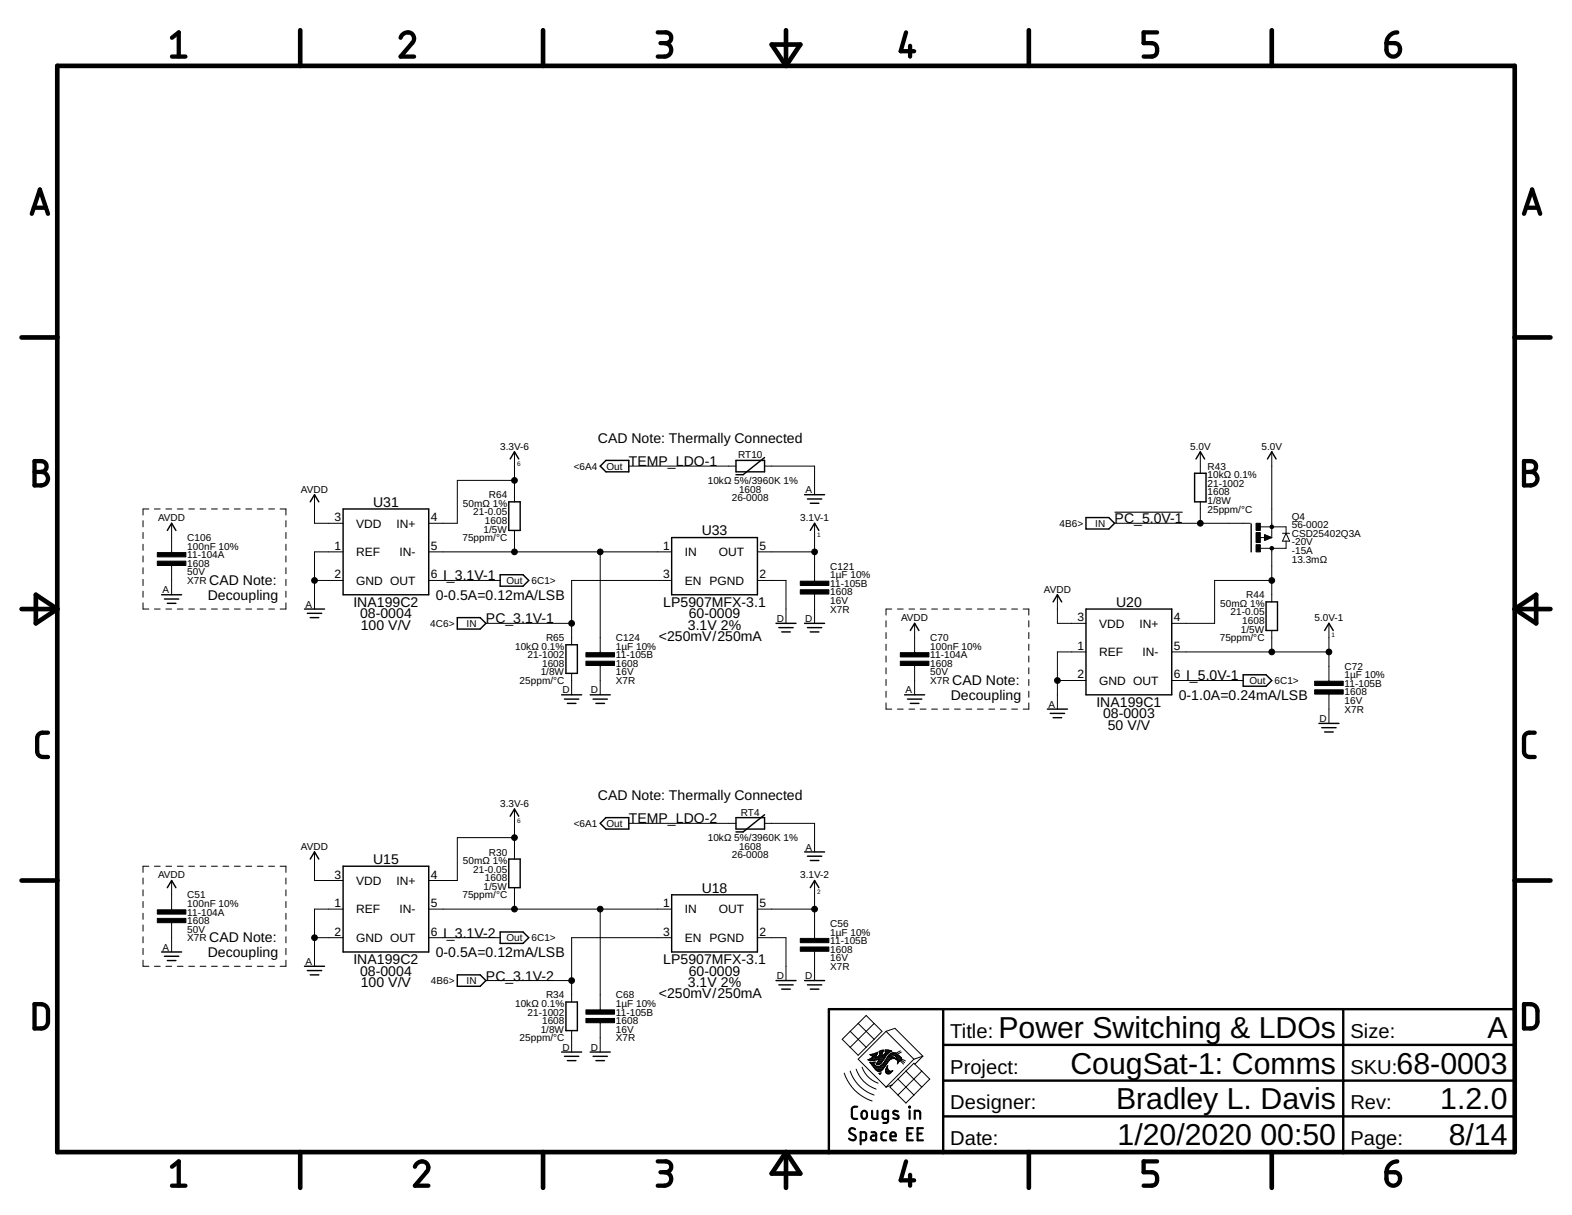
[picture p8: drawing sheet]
<svg xmlns="http://www.w3.org/2000/svg" width="279mm" height="216mm" viewBox="0 0 279 216" stroke-linecap="round" stroke-linejoin="round" font-family="sans-serif">
<g fill="none" stroke="#000" stroke-width=".18">
<path d="M25.4 92.5v1.1M25.4 94.6v1.1M25.4 96.7v1.1M25.4 98.8v1.1M26.5 90.4h-1.1v1.1M27.5 90.4h1M29.5 90.4h1M30.5 93v5.2M31.5 90.4h1M33.5 90.4h1.1M35.6 90.4h1M37.6 90.4h1"/>
<path d="M39.6 90.4h1.1M41.7 90.4h1M43.7 90.4h1M45.7 90.4h1.1M47.8 90.4h1M49.8 90.4h1v1.1M50.8 92.5v1.1M50.8 94.6v1.1M50.8 96.7v1.1M50.8 98.8v1.1M55.9 87.9v5.1h5.1M61 98.1h-5.1v10.1"/>
<path d="M76.2 98.1h43.2M91.4 80.3v8.9M91.4 94.3v3.8M91.4 85.4h-10.1v7.6h-5.1M106.7 98.1v17.9M111.8 82.8h19M134.6 98.1h10.2M135.9 82.8h8.9v5.1M144.8 93v10.3M198.1 93h24.1M213.3 80.3v3.8M213.3 89.2v3.8"/>
<path d="M223.6 95.5h2.4M224 93.6h4.6v1.2M224.8 95l1.2 .5-1.2 .5zM224.8 95.9h.2M224.8 95.8h.5M224.8 95.7h.8M224.8 95.6h1.2M224.8 95.4h1M224.8 95.3h.7M224.8 95.2h.4M224.8 95.1h.1M226 80.3v13.3"/>
<path d="M226 93.7v1.8M226 97.4v9.6M227.9 94.8h1.3M228.6 96.2v1.2h-4.6M228.6 94.8l.6 1.4h-1.3zM25.4 107.1v1.1h1.1M25.4 100.9v1.1M25.4 103v1.1M25.4 105.1v1M27.5 108.2h1M29.5 108.2h1M30.5 100.5v5.2"/>
<path d="M31.5 108.2h1M33.5 108.2h1.1M35.6 108.2h1M37.6 108.2h1M39.6 108.2h1.1M41.7 108.2h1M43.7 108.2h1M45.7 108.2h1.1M47.8 108.2h1M50.8 107.1v1.1h-1M50.8 100.9v1.1M50.8 103v1.1"/>
<path d="M50.8 105.1v1M55.9 103.1h5.1M76.2 103.1h12.7M86.4 110.8h15.2M101.6 119.7v3.8M106.7 118.3v5.2M119.4 103.1h-17.8v11.5M134.6 103.1h5.1v7.7M144.8 105.6v5.2M157.5 110.3v1.1M157.5 112.4v1.1M157.5 114.5v1.1"/>
<path d="M157.5 116.6v1M157.5 118.7v1M158.5 108.2h-1v1.1M159.5 108.2h1M161.5 108.2h1.1M162.6 110.8v5.2M162.6 118.3v5.2M163.6 108.2h1M165.6 108.2h1M167.6 108.2h1.1M169.7 108.2h1M171.7 108.2h1"/>
<path d="M173.7 108.2h1.1M175.7 108.2h1.1M177.8 108.2h1M179.8 108.2h1M181.8 108.2h1.1v1.1M182.9 110.3v1.1M182.9 112.4v1.1M182.9 114.5v1.1M182.9 116.6v1M182.9 118.7v1M187.9 105.7v5.1h5.1M193 115.8h-5.1v10.2"/>
<path d="M208.3 115.8h27.9M226 103.1h-10.1v7.7h-7.6M226 112v3.8M236.2 110.8v10.3M157.5 124.9v1.1h1M157.5 120.7v1.1M157.5 122.8v1.1M159.5 126h1M161.5 126h1.1M163.6 126h1M165.6 126h1M167.6 126h1.1"/>
<path d="M169.7 126h1M171.7 126h1M173.7 126h1.1M175.7 126h1.1M177.8 126h1M179.8 126h1M182.9 124.9v1.1h-1.1M182.9 120.7v1.1M182.9 122.8v1.1M187.9 120.9h5.1M208.3 120.9h12.7M236.2 123.3v5.2"/>
<path d="M25.4 156v1.1M25.4 158.1v1.1M26.5 153.9h-1.1v1.1M27.5 153.9h1M29.5 153.9h1M30.5 156.5v5.2M31.5 153.9h1M33.5 153.9h1.1M35.6 153.9h1M37.6 153.9h1M39.6 153.9h1.1M41.7 153.9h1"/>
<path d="M43.7 153.9h1M45.7 153.9h1.1M47.8 153.9h1M49.8 153.9h1v1.1M50.8 156v1.1M50.8 158.1v1.1M55.9 151.4v5.1h5.1M91.4 143.8v8.9M91.4 157.7v3.8M91.4 148.8h-10.1v7.7h-5.1M111.8 146.3h19M135.9 146.3h8.9v5.1"/>
<path d="M144.8 156.5v10.3M25.4 160.2v1.1M25.4 162.3v1.1M25.4 164.4v1.1M25.4 166.5v1M25.4 168.5v1.1M25.4 170.6v1.1h1.1M27.5 171.7h1M29.5 171.7h1M30.5 164v5.2M31.5 171.7h1M33.5 171.7h1.1"/>
<path d="M35.6 171.7h1M37.6 171.7h1M39.6 171.7h1.1M41.7 171.7h1M43.7 171.7h1M45.7 171.7h1.1M47.8 171.7h1M50.8 160.2v1.1M50.8 162.3v1.1M50.8 164.4v1.1M50.8 166.5v1M50.8 168.5v1.1"/>
<path d="M50.8 170.6v1.1h-1M55.9 166.6h5.1M61 161.5h-5.1v10.2M76.2 161.5h43.2M76.2 166.6h12.7M86.4 174.2h15.2M106.7 161.5v18M119.4 166.6h-17.8v11.5M134.6 161.5h10.2M134.6 166.6h5.1v7.6M144.8 169v5.2M101.6 183.1v3.8"/>
<path d="M106.7 181.7v5.2M150.1 190.7a7.7 7.7 0 0 0 4.9 4.9M151.1 190.3a6.7 6.7 0 0 0 4.3 4.3M151.1 183.3l-1.4 1.4 2.8 2.8 2.9-2.8M151.1 183.3l2.8 2.8M152.2 190a5.6 5.6 0 0 0 3.5 3.5M152.5 181.9l1.4-1.5 2.9 2.9-1.4 1.4M152.5 181.9l-1.4 1.4M152.5 181.9l2.9 2.8M153.2 189.6a4.6 4.6 0 0 0 2.9 2.9M154.3 188.3h1.7M154.5 188.4h1"/>
<path d="M154.6 188.2h2.5M154.7 188.9h.7M154.7 187.5h1.1M154.8 189h.5M154.8 188h2.4M154.9 189.1h.4M154.9 187.6h.8M155 187.3h.9M155 188l-.8 .3 .8 .2 1.3-.3-.4 .7M155 189.2h.4M155 187.9h.7M155.1 189.4h.5"/>
<path d="M155.1 187.8l-.1 .2M155.1 187.7h.6M155.1 187.8h.6M155.2 189.5h.6M155.2 188.8h.3M155.2 189.6h2M155.3 189.7h1.8M155.4 181.9l-4.3 4.2M155.4 187.2h.6M155.4 188.9l.2-.2-1 .1a4 4 0 0 0 1.6 1.6l.4-.1M155.4 188.9l-.1 .1v.1M155.4 189.8h1.7"/>
<path d="M155.5 189.9h1.5M155.6 190.1h1.3M155.7 187.1h.3M155.7 187.9h1.6M155.7 190.2h1M155.7 187.6v.4M155.7 189h.8M155.8 189.1h.6M155.9 188.9h.7M155.9 190.3h.7M155.9 187h.1M156 187v.3l-.3 .3"/>
<path d="M156 187l-1.4 .4 .6 .3-.1 .1M156 188.8h.7M156 187.8h1.4M156 188.6h.8M156.1 188.5h.8M156.1 187.7h1.3M156.2 188.4h.8M156.2 187.6l-.5 .4M156.2 188.3h.9M156.2 187.6h.6M156.3 186.9h.7M156.3 190.8h.2"/>
<path d="M156.3 187.1h.5M156.3 187h.5M156.3 187.5h.5M156.4 187.3h.4M156.4 190.9h.1M156.4 189.5h.9M156.4 187.2h.4M156.4 186.8h.6M156.5 190.8l-.1 .1M156.6 190.6h.1M156.6 189.4h.8M156.6 190.6l-.4 .1 .2 .2"/>
<path d="M156.6 190.6l-.1 .2M156.7 189.2h.8M156.8 186.6h.2M156.8 187.2v.3M156.8 189.1h.7M156.9 187.6h.6M157 189h.6M157 186.9h-.2v.3M157 186.9v-.3l-.7 .2v.4l.1-.1-.2 .5M157 188.9h.7M157 187.5h.6M157.1 188.8h.7"/>
<path d="M157.2 187.3h.5M157.2 188.6h.7M157.3 187.2h.5M157.3 188.5h.7M157.3 186.8h1.1M157.3 186.6h.7M157.3 189.5l-.7 .8M157.4 188.4h.7M157.4 187.1h.5M157.4 190.4h1.1M157.4 190.3h.7M157.4 190.2v.3l.2 .3"/>
<path d="M157.4 190.2h.5M157.4 187h.7M157.4 190.5h1M157.4 190.1h.4M157.4 188.3h.8M157.5 190l-.1 .2M157.5 186.9h.8M157.5 183.3l4.9 4.9M157.5 183.3l-5 4.9 5 5M157.5 183.3l1.6-.6 4.9 5M157.5 189.9h.3M157.5 190.6h.8"/>
<path d="M157.5 188.2h1M157.5 189.8v.2M157.5 189.8h.3M157.6 189.7h.1M157.6 187.5l-1.1 1.5a.48 .48 0 0 1-.8 0l.2-.1M157.6 188h1.5M157.6 189.6l.2-.2v.7M157.6 189.6l-.1 .2M157.6 189.6h.1M157.6 190.8h.5M157.6 187.9h1.4M157.7 189.5h.1"/>
<path d="M157.7 188.9l-.4 .6M157.7 187.8h1M157.7 187.8a2.93 2.93 0 0 1-1.6 1.7h-.2l-.6-.4M157.8 187.2l-.2 .3M157.8 187.2l.7-.4-1.2-.2a.79 .79 0 0 1-.5 1v-.1M157.8 187.7h.4M157.8 190.1l.1 .1M157.9 190.2l.3 .2 .4-.1M157.9 187.6h.4M158 187.5h.6M158 187.5l-.3 .3M158.1 188.4l-.4 .5"/>
<path d="M158.1 187.3h1.4M158.2 190.8h-.6M158.3 187.2h1M158.5 190.4l-.3 .4M158.5 187.1h.6M158.6 190.3l.1-.1-.2 .2M158.6 190.3h.1M158.7 187.5h.9M159 187.6h.8M159.2 187.7h.7M159.2 188.2h.1M159.2 187.7l.2 .3"/>
<path d="M159.2 187.7l-.3-.2a.71 .71 0 0 0-.8 .3h.6l.6 .4-.6-.1-.6 .3M159.2 187.1h-.6l-.6 .4M159.2 187.1l.8 .7M159.3 187.8h.8M159.3 188.2l.2 .2M159.3 188.2h.1M159.3 188.3h.8M159.3 187.9h.9M159.4 188h.8M159.4 188v.2h-.1M159.4 188.2h.8M159.5 188.4h.5"/>
<path d="M159.5 188.4l.1 .5M159.5 188.5h.5M159.6 188.9l-.1 .2M159.6 188.6h.2M159.6 188.9h.1M159.6 191.7l2.8 2.9M159.6 188.8h.1M159.9 188.6l-.3 .3M160 188.5l.6 .6M160 188.5l-.1 .1M160 186.7l-.8 .5M160 187.8l.2 .1"/>
<path d="M160.1 188.3l.7 .5M160.2 188.2l.7 .3M160.2 186.9l-.7 .5M160.2 187.9l-.2 .6M161 190.3l1.4-1.4 2.8 2.8-1.4 1.5M161 190.3l-2.8 2.9 2.8 2.8 1.4-1.4M161 190.3l2.8 2.9M162.4 188.2l-4.9 5 1-.4M163.8 193.2l-1.4 1.4M163.8 190.3l-4.2 4.3M164 187.7l-1.6 .5M164 187.7l-1.4 1.4"/>
</g>
<path d="M198.1 91h12.1" fill="none" stroke="#000" stroke-width=".19"/>
<g fill="none" stroke="#000" stroke-width=".83">
<path d="M10.2 11.7h259v193h-259zM53.4 5.4v6.3M96.5 5.4v6.3M137.2 7.9h5l-2.5 3.8zM139.7 5.4v6.3M182.9 5.4v6.3M226 5.4v6.3M3.8 60h6.4M269.2 60h6.4M3.8 108.2h6.4M6.4 105.7l3.8 2.5-3.8 2.6zM269.2 108.2h6.4"/>
<path d="M269.2 108.2l3.8-2.5v5.1zM3.8 156.5h6.4M269.2 156.5h6.4M53.4 204.7v6.4M96.5 204.7v6.4M139.7 204.7v6.4M139.7 204.7l2.5 3.8h-5zM182.9 204.7v6.4M226 204.7v6.4"/>
</g>
<g fill="none" stroke="#000" stroke-width=".76">
<path d="M30.6 6.7l1.2-.9v4.3M30.6 10.1h2.4M71.2 6.7a1.18 1.18 0 0 1 1.6-.9 1.18 1.18 0 0 1 .6 1.7l-2.2 2.6h2.4M116.9 5.8h1.4a.95 .95 0 0 1 1 .9 .95 .95 0 0 1-1 1h-.9M118.1 7.7a1.2 1.2 0 0 1 1.2 1.2 1.2 1.2 0 0 1-1.2 1.2h-1.2M161 5.8l-.9 3.3h2.4M161.8 8.1v2M205.7 5.8h-2.4v1.9h1.4a1.22 1.22 0 0 1 1 1.2 1.22 1.22 0 0 1-1 1.2h-1.4M246.4 7.7h1.5a1.2 1.2 0 0 1 .9 1.3 1.2 1.2 0 0 1-1.2 1 1.2 1.2 0 0 1-1.2-1.1zM248.3 5.8a1.92 1.92 0 0 0-1.9 1.9M5.7 38l1.4-4.3 1.4 4.3M6 36.9h2.2"/>
<path d="M270.9 38l1.4-4.3 1.4 4.3M271.2 36.9h2.2M6.1 81.9h1.2a.96 .96 0 0 1 1 1 .96 .96 0 0 1-1 1 1.2 1.2 0 0 1 1.2 1.2 1.2 1.2 0 0 1-1.2 1.2h-1.2zM6.1 83.9h1.2M270.9 81.9h1.2a.96 .96 0 0 1 .9 1 .96 .96 0 0 1-.9 1 1.2 1.2 0 0 1 1.2 1.2 1.2 1.2 0 0 1-1.2 1.2h-1.2zM270.9 83.9h1.2M8.5 130.2a1.65 1.65 0 0 0-1.6 .3l-.3 .6v2.4a1.01 1.01 0 0 0 1 1h.9M272.8 130.2a1.65 1.65 0 0 0-1.7 .3l-.2 .6v2.7l.2 .4a1.71 1.71 0 0 0 1.7 .3M6.1 178.4a2.43 2.43 0 0 1 2 .3l.3 .4 .1 .5v2.2l-.4 .7a2.35 2.35 0 0 1-2 .3zM270.9 178.4a2.43 2.43 0 0 1 1.9 .3l.3 .4 .2 .5-.1 2.2-.4 .7a2.35 2.35 0 0 1-1.9 .3zM30.6 207.3l1.2-.9v4.3M30.6 210.7h2.4"/>
<path d="M73.7 207.3a1.19 1.19 0 0 1 1.5-.9 1.19 1.19 0 0 1 .9 1.5l-2.4 2.8h2.4M116.9 206.4h1.4a.96 .96 0 0 1 1 .9 .96 .96 0 0 1-1 1h-.9M118.1 208.3a1.2 1.2 0 0 1 1.2 1.2 1.2 1.2 0 0 1-1.2 1.2h-1.2M161 206.4l-.9 3.3h2.4M161.8 208.8v1.9M205.7 206.4h-2.4v1.9h1.4a1.22 1.22 0 0 1 1 1.2 1.22 1.22 0 0 1-1 1.2h-1.4M246.4 208.3h1.5a1.2 1.2 0 0 1 .9 1.3 1.2 1.2 0 0 1-1.2 1.1 1.2 1.2 0 0 1-1.2-1.2zM248.3 206.4a1.95 1.95 0 0 0-1.9 1.9"/>
</g>
<path d="M167.6 179.3v25.4M238.7 179.3v25.4M269.2 179.3h-121.9v25.4M167.6 198.4h101.6M167.6 192h101.6M167.6 185.7h101.6" fill="none" stroke="#000" stroke-width=".42"/>
<g fill="none" stroke="#000" stroke-width=".38">
<path d="M152.4 196.7h-.5a.47 .47 0 0 0-.5 .4l.1 1.5 .2 .2h.7M153.2 197.5l.5-.1a.81 .81 0 0 1 0 1.4h-.3l-.2-.3-.1-.6zM155 197.4v1.2l.4 .2h.6v-1.4M157.8 198.8h-.7l-.2-.2v-.9l.2-.3h.7v1.8l-.2 .3h-.6M159.6 197.5a.54 .54 0 0 0-.9 .1l.1 .3 .9 .4v.4a.75 .75 0 0 1-.9 0M161.6 196.7h.1v.1h-.1zM161.7 197.4v1.4M162.6 198.8v-1.4l.8 .1 .2 1.3M152 200.7a.54 .54 0 0 0-.8-.1 .54 .54 0 0 0 0 .8l.7 .3a.49 .49 0 0 1 .1 .7 .49 .49 0 0 1-.6 .2l-.5-.3M153 202.6h.7l.2-.2v-1l-.2-.2h-.7v2.1M154.9 201.2h.6l.2 .2v1.2h-.5a.42 .42 0 0 1-.4-.4 .42 .42 0 0 1 .4-.4h.5M157.5 201.2h-.6l-.2 .3 .1 1 .7 .1"/>
<path d="M158.3 201.9h.9a.5 .5 0 0 0-.3-.7 .5 .5 0 0 0-.6 .5l.1 .8 .8 .1M161.3 201.4h.7M162.2 200.5h-.9v2.1h.9M163.1 201.4h.7M164 200.5h-.9v2.1h.9"/>
</g>
<g fill="none" stroke="#000" stroke-width=".25">
<path d="M29.7 94.3l.8-1.3 .8 1.3M55.1 89.2l.8-1.3 .8 1.3M61 90.4h15.2v15.3h-15.2zM90.4 89.2h2.1v5.1h-2.1zM90.7 81.6l.7-1.3 .8 1.3M107.7 81.8h4.1v2h-4.1l-1-1zM119.4 95.5h15.2v10.2h-15.2zM130.8 81.8h5.1v2h-5.1zM135.9 81.3l-3.8 3h-1.3M143 87.9h3.6M143.5 88.7h2.5M144 94.3l.8-1.3 .7 1.3"/>
<path d="M144 89.4h1.5M193 92h4.1l1 1-1 1h-4.1zM212.3 84.1h2.1v5.1h-2.1zM212.6 81.6l.7-1.3 .8 1.3M222.4 93.1v5M225.3 81.6l.7-1.3 .8 1.3M28.7 105.7h3.6M29.2 106.4h2.6M29.7 107.2h1.6M54.1 108.2h3.6M54.6 109h2.6M55.1 109.7h1.6"/>
<path d="M81.3 109.7h4l1.1 1.1-1.1 1h-4zM88.9 102.1h4.1l1 1-1 1.1h-4.1zM100.6 114.6h2v5.1h-2zM137.9 110.8h3.6M138.4 111.5h2.6M138.9 112.3h1.6M143 110.8h3.6M143.5 111.5h2.5M144 112.3h1.5M161.8 112l.8-1.2 .7 1.2M187.2 107l.7-1.3 .8 1.3M193 108.2h15.3v15.3h-15.3z"/>
<path d="M221 119.9h4l1 1-1 1h-4zM225 107h2.1v5h-2.1zM235.4 112l.8-1.2 .8 1.2M99.8 123.5h3.6M100.3 124.2h2.6M100.8 125h1.6M104.9 123.5h3.6M105.4 124.2h2.5M105.9 125h1.5M160.8 123.5h3.5M161.3 124.2h2.5M161.8 125h1.5"/>
<path d="M186.2 126h3.5M186.7 126.8h2.5M187.2 127.5h1.5M234.4 128.5h3.6M234.9 129.3h2.6M235.4 130.1h1.6M29.7 157.7l.8-1.2 .8 1.2M55.1 152.7l.8-1.3 .8 1.3M61 153.9h15.2v15.3h-15.2zM90.4 152.7h2.1v5h-2.1zM90.7 145l.7-1.2 .8 1.2M106.7 146.3l1-1h4.1v2h-4.1z"/>
<path d="M119.4 159h15.2v10.2h-15.2zM130.8 145.3h5.1v2h-5.1zM135.9 144.8l-3.8 3h-1.3M143 151.4h3.6M143.5 152.1h2.5M144 157.7l.8-1.2 .7 1.2M144 152.9h1.5M28.7 169.2h3.6M29.2 169.9h2.6M29.7 170.7h1.6M54.1 171.7h3.6M54.6 172.5h2.6"/>
<path d="M55.1 173.2h1.6M81.3 173.2h4l1.1 1-1.1 1.1h-4zM88.9 165.6h4.1l1 1-1 1h-4.1zM100.6 178.1h2v5h-2zM137.9 174.2h3.6M138.4 175h2.6M138.9 175.8h1.6M143 174.2h3.6M143.5 175h2.5M144 175.8h1.5M99.8 186.9h3.6M100.3 187.7h2.6"/>
<path d="M100.8 188.5h1.6M104.9 186.9h3.6M105.4 187.7h2.5M105.9 188.5h1.5"/>
</g>
<g fill="#000" stroke="#000" stroke-width=".18">
<path d="M28 98.2h5v.8h-5zM28 99.7h5v.8h-5zM223.2 96.8h.8v1.3h-.8zM223.2 93h.8v1.3h-.8zM223.2 94.6h.8v1.8h-.8zM104.1 116h5.1v.7h-5.1zM104.1 117.5h5.1v.8h-5.1zM142.2 103.3h5.1v.7h-5.1zM142.2 104.8h5.1v.8h-5.1zM160 116h5.1v.7h-5.1zM160 117.5h5.1v.8h-5.1zM233.7 121.1h5v.7h-5z"/>
<path d="M233.7 122.6h5v.7h-5zM28 161.7h5v.7h-5zM28 163.2h5v.8h-5zM104.1 179.5h5.1v.7h-5.1zM142.2 166.8h5.1v.7h-5.1zM142.2 168.3h5.1v.7h-5.1zM104.1 181h5.1v.7h-5.1z"/>
</g>
<g fill="#000" stroke="#000" stroke-width=".18">
<circle cx="91.4" cy="85.4" r=".51"/>
<circle cx="91.4" cy="98.1" r=".51"/>
<circle cx="106.7" cy="98.1" r=".51"/>
<circle cx="144.8" cy="98.1" r=".51"/>
<circle cx="213.3" cy="93" r=".51"/>
<circle cx="226" cy="97.4" r=".33"/>
<circle cx="226" cy="93.6" r=".33"/>
<circle cx="55.9" cy="103.1" r=".51"/>
<circle cx="101.6" cy="110.8" r=".51"/>
<circle cx="226" cy="115.8" r=".51"/>
<circle cx="226" cy="103.1" r=".51"/>
<circle cx="236.2" cy="115.8" r=".51"/>
<circle cx="187.9" cy="120.9" r=".51"/>
<circle cx="91.4" cy="148.8" r=".51"/>
<circle cx="55.9" cy="166.6" r=".51"/>
<circle cx="91.4" cy="161.5" r=".51"/>
<circle cx="101.6" cy="174.2" r=".51"/>
<circle cx="106.7" cy="161.5" r=".51"/>
<circle cx="144.8" cy="161.5" r=".51"/>
</g>
<g font-size="5.4">
<text x="177.5" y="184.4">Power Switching &amp; LDOs</text>
<text x="264.4" y="184.4">A</text>
<text x="190.3" y="190.8">CougSat-1: Comms</text>
<text x="248.2" y="190.8">68-0003</text>
<text x="198.4" y="197.1">Bradley L. Davis</text>
<text x="256" y="197.1">1.2.0</text>
<text x="198.6" y="203.5">1/20/2020</text>
<text x="224" y="203.5">00:50</text>
<text x="257.5" y="203.5">8/14</text>
</g>
<g font-size="3.6">
<text x="168.9" y="184.4">Title:</text>
<text x="240" y="184.4">Size:</text>
<text x="168.9" y="190.8">Project:</text>
<text x="240" y="190.8">SKU:</text>
<text x="168.9" y="197.1">Designer:</text>
<text x="240" y="197.1">Rev:</text>
<text x="168.9" y="203.5">Date:</text>
<text x="240" y="203.5">Page:</text>
</g>
<g font-size="2.5">
<text x="106.3" y="78.6">CAD Note: Thermally Connected</text>
<text x="111.8" y="82.8">TEMP_LDO-1</text>
<text x="66.3" y="90.1">U31</text>
<text x="124.7" y="95.1">U33</text>
<text x="198.1" y="93">PC_5.0V-1</text>
<text x="36.9" y="106.6">Decoupling</text>
<text x="37.2" y="104">CAD Note:</text>
<text x="62.8" y="107.8">INA199C2</text>
<text x="77.5" y="106.6">0-0.5A=0.12mA/LSB</text>
<text x="78.7" y="103.1">I_3.1V-1</text>
<text x="117.9" y="107.8">LP5907MFX-3.1</text>
<text x="198.4" y="107.8">U20</text>
<text x="64" y="109.9">08-0004</text>
<text x="64.1" y="111.9">100 V/V</text>
<text x="86.4" y="110.8">PC_3.1V-1</text>
<text x="117.1" y="113.9">&lt;250mV/250mA</text>
<text x="122.3" y="111.9">3.1V 2%</text>
<text x="122.4" y="109.9">60-0009</text>
<text x="169" y="124.4">Decoupling</text>
<text x="169.3" y="121.7">CAD Note:</text>
<text x="194.9" y="125.6">INA199C1</text>
<text x="209.5" y="124.3">0-1.0A=0.24mA/LSB</text>
<text x="210.8" y="120.9">I_5.0V-1</text>
<text x="196.1" y="127.6">08-0003</text>
<text x="196.9" y="129.7">50 V/V</text>
<text x="106.3" y="142.1">CAD Note: Thermally Connected</text>
<text x="111.8" y="146.3">TEMP_LDO-2</text>
<text x="66.3" y="153.6">U15</text>
<text x="124.7" y="158.6">U18</text>
<text x="37.2" y="167.5">CAD Note:</text>
<text x="78.7" y="166.6">I_3.1V-2</text>
<text x="36.9" y="170.1">Decoupling</text>
<text x="62.8" y="171.3">INA199C2</text>
<text x="64" y="173.4">08-0004</text>
<text x="77.5" y="170.1">0-0.5A=0.12mA/LSB</text>
<text x="117.9" y="171.3">LP5907MFX-3.1</text>
<text x="122.4" y="173.4">60-0009</text>
<text x="64.1" y="175.4">100 V/V</text>
<text x="86.4" y="174.2">PC_3.1V-2</text>
<text x="117.1" y="177.4">&lt;250mV/250mA</text>
<text x="122.3" y="175.4">3.1V 2%</text>
</g>
<g font-size="2.1">
<text x="59.4" y="92.6">3</text>
<text x="63.3" y="93.7">VDD</text>
<text x="70.5" y="93.7">IN+</text>
<text x="76.6" y="92.6">4</text>
<text x="59.4" y="97.7">1</text>
<text x="63.3" y="98.8">REF</text>
<text x="71" y="98.8">IN-</text>
<text x="76.6" y="97.7">5</text>
<text x="117.8" y="97.7">1</text>
<text x="121.7" y="98.8">IN</text>
<text x="127.8" y="98.8">OUT</text>
<text x="135" y="97.7">5</text>
<text x="59.4" y="102.8">2</text>
<text x="63.3" y="103.9">GND OUT</text>
<text x="76.6" y="102.8">6</text>
<text x="117.8" y="102.8">3</text>
<text x="121.7" y="103.9">EN PGND</text>
<text x="135" y="102.8">2</text>
<text x="191.5" y="110.4">3</text>
<text x="195.4" y="111.5">VDD</text>
<text x="202.5" y="111.5">IN+</text>
<text x="208.6" y="110.4">4</text>
<text x="191.5" y="115.5">1</text>
<text x="195.4" y="116.6">REF</text>
<text x="203.1" y="116.6">IN-</text>
<text x="208.6" y="115.5">5</text>
<text x="191.5" y="120.6">2</text>
<text x="195.4" y="121.7">GND OUT</text>
<text x="208.6" y="120.6">6</text>
<text x="59.4" y="161.2">1</text>
<text x="59.4" y="156.1">3</text>
<text x="63.3" y="157.2">VDD</text>
<text x="70.5" y="157.2">IN+</text>
<text x="76.6" y="156.1">4</text>
<text x="76.6" y="161.2">5</text>
<text x="117.8" y="161.2">1</text>
<text x="135" y="161.2">5</text>
<text x="59.4" y="166.3">2</text>
<text x="63.3" y="162.3">REF</text>
<text x="63.3" y="167.4">GND OUT</text>
<text x="71" y="162.3">IN-</text>
<text x="76.6" y="166.3">6</text>
<text x="117.8" y="166.3">3</text>
<text x="121.7" y="162.3">IN</text>
<text x="121.7" y="167.4">EN PGND</text>
<text x="127.8" y="162.3">OUT</text>
<text x="135" y="166.3">2</text>
</g>
<g font-size="1.8">
<text x="88.9" y="79.9">3.3V-6</text>
<text x="102" y="83.5">&lt;6A4</text>
<text x="107.8" y="83.5">Out</text>
<text x="131.2" y="81.4">RT10</text>
<text x="211.5" y="79.9">5.0V</text>
<text x="214.6" y="83.5">R43</text>
<text x="224.2" y="79.9">5.0V</text>
<text x="53.5" y="87.5">AVDD</text>
<text x="86.9" y="88.5">R64</text>
<text x="125.8" y="86">10kΩ 5%/3960K 1%</text>
<text x="130.1" y="89">26-0008</text>
<text x="131.4" y="87.5">1608</text>
<text x="143.2" y="87.6">A</text>
<text x="214.6" y="88">1608</text>
<text x="214.6" y="89.6">1/8W</text>
<text x="214.6" y="86.5">21-1002</text>
<text x="214.6" y="85">10kΩ 0.1%</text>
<text x="28.1" y="92.6">AVDD</text>
<text x="82.3" y="90.1">50mΩ 1%</text>
<text x="84.1" y="91.6">21-0.05</text>
<text x="85.9" y="94.6">1/5W</text>
<text x="86.2" y="93.1">1608</text>
<text x="142.2" y="92.6">3.1V-1</text>
<text x="188.3" y="93.6">4B6&gt;</text>
<text x="194.7" y="93.6">IN</text>
<text x="214.6" y="91.1">25ppm/°C</text>
<text x="229.6" y="93.9">56-0002</text>
<text x="229.6" y="95.4">CSD25402Q3A</text>
<text x="229.6" y="92.3">Q4</text>
<text x="33.3" y="99.2">11-104A</text>
<text x="33.3" y="100.7">1608</text>
<text x="33.3" y="97.7">100nF 10%</text>
<text x="33.3" y="96.2">C106</text>
<text x="82.2" y="96.2">75ppm/°C</text>
<text x="147.6" y="101.2">C121</text>
<text x="229.6" y="96.9">-20V</text>
<text x="229.6" y="98.4">-15A</text>
<text x="229.6" y="100">13.3mΩ</text>
<text x="28.9" y="105.4">A</text>
<text x="33.3" y="102.3">50V</text>
<text x="33.3" y="103.8">X7R</text>
<text x="54.3" y="108">A</text>
<text x="90" y="103.8">Out</text>
<text x="94.5" y="103.8">6C1&gt;</text>
<text x="147.6" y="104.3">11-105B</text>
<text x="147.6" y="105.8">1608</text>
<text x="147.6" y="107.3">16V</text>
<text x="147.6" y="102.8">1µF 10%</text>
<text x="185.5" y="105.3">AVDD</text>
<text x="216.9" y="107.8">50mΩ 1%</text>
<text x="221.5" y="106.3">R44</text>
<text x="76.5" y="111.4">4C6&gt;</text>
<text x="82.9" y="111.4">IN</text>
<text x="97.1" y="113.9">R65</text>
<text x="109.5" y="113.9">C124</text>
<text x="138" y="110.5">D</text>
<text x="143.1" y="110.5">D</text>
<text x="147.6" y="108.9">X7R</text>
<text x="160.1" y="110.4">AVDD</text>
<text x="165.3" y="113.9">C70</text>
<text x="216.8" y="113.9">75ppm/°C</text>
<text x="218.7" y="109.4">21-0.05</text>
<text x="220.5" y="112.4">1/5W</text>
<text x="220.8" y="110.9">1608</text>
<text x="233.6" y="110.4">5.0V-1</text>
<text x="91.6" y="115.5">10kΩ 0.1%</text>
<text x="93.8" y="117">21-1002</text>
<text x="96.4" y="118.5">1608</text>
<text x="109.5" y="117">11-105B</text>
<text x="109.5" y="118.5">1608</text>
<text x="109.5" y="115.5">1µF 10%</text>
<text x="165.3" y="117">11-104A</text>
<text x="165.3" y="118.5">1608</text>
<text x="165.3" y="115.5">100nF 10%</text>
<text x="239" y="119">C72</text>
<text x="92.4" y="121.6">25ppm/°C</text>
<text x="96.1" y="120">1/8W</text>
<text x="100" y="123.2">D</text>
<text x="105" y="123.2">D</text>
<text x="109.5" y="120">16V</text>
<text x="109.5" y="121.6">X7R</text>
<text x="160.9" y="123.2">A</text>
<text x="165.3" y="120">50V</text>
<text x="165.3" y="121.6">X7R</text>
<text x="186.3" y="125.7">A</text>
<text x="222.1" y="121.6">Out</text>
<text x="226.5" y="121.6">6C1&gt;</text>
<text x="239" y="122.1">11-105B</text>
<text x="239" y="123.6">1608</text>
<text x="239" y="125.1">16V</text>
<text x="239" y="120.5">1µF 10%</text>
<text x="234.5" y="128.3">D</text>
<text x="239" y="126.6">X7R</text>
<text x="88.9" y="143.4">3.3V-6</text>
<text x="102" y="146.9">&lt;6A1</text>
<text x="107.8" y="146.9">Out</text>
<text x="125.8" y="149.5">10kΩ 5%/3960K 1%</text>
<text x="131.7" y="144.9">RT4</text>
<text x="53.5" y="151">AVDD</text>
<text x="82.3" y="153.6">50mΩ 1%</text>
<text x="84.1" y="155.1">21-0.05</text>
<text x="86.9" y="152">R30</text>
<text x="130.1" y="152.5">26-0008</text>
<text x="131.4" y="151">1608</text>
<text x="143.2" y="151.1">A</text>
<text x="28.1" y="156.1">AVDD</text>
<text x="33.3" y="161.2">100nF 10%</text>
<text x="33.3" y="159.6">C51</text>
<text x="82.2" y="159.6">75ppm/°C</text>
<text x="85.9" y="158.1">1/5W</text>
<text x="86.2" y="156.6">1608</text>
<text x="142.2" y="156.1">3.1V-2</text>
<text x="33.3" y="162.7">11-104A</text>
<text x="33.3" y="164.2">1608</text>
<text x="33.3" y="165.7">50V</text>
<text x="33.3" y="167.3">X7R</text>
<text x="90" y="167.3">Out</text>
<text x="94.5" y="167.3">6C1&gt;</text>
<text x="147.6" y="167.8">11-105B</text>
<text x="147.6" y="166.2">1µF 10%</text>
<text x="147.6" y="164.7">C56</text>
<text x="28.9" y="168.9">A</text>
<text x="54.3" y="171.5">A</text>
<text x="138" y="174">D</text>
<text x="143.1" y="174">D</text>
<text x="147.6" y="169.3">1608</text>
<text x="147.6" y="170.8">16V</text>
<text x="147.6" y="172.3">X7R</text>
<text x="76.6" y="174.9">4B6&gt;</text>
<text x="82.9" y="174.9">IN</text>
<text x="91.6" y="178.9">10kΩ 0.1%</text>
<text x="97.1" y="177.4">R34</text>
<text x="109.5" y="178.9">1µF 10%</text>
<text x="109.5" y="177.4">C68</text>
<text x="92.4" y="185">25ppm/°C</text>
<text x="93.8" y="180.5">21-1002</text>
<text x="96.1" y="183.5">1/8W</text>
<text x="96.4" y="182">1608</text>
<text x="109.5" y="180.5">11-105B</text>
<text x="109.5" y="182">1608</text>
<text x="109.5" y="183.5">16V</text>
<text x="109.5" y="185">X7R</text>
<text x="100" y="186.7">D</text>
<text x="105" y="186.7">D</text>
</g>
<g font-size="1.1">
<text x="91.9" y="82.7">6</text>
<text x="145.2" y="95.4">1</text>
<text x="236.6" y="113.2">1</text>
<text x="91.9" y="146.2">6</text>
<text x="145.2" y="158.9">2</text>
</g>
</svg>
